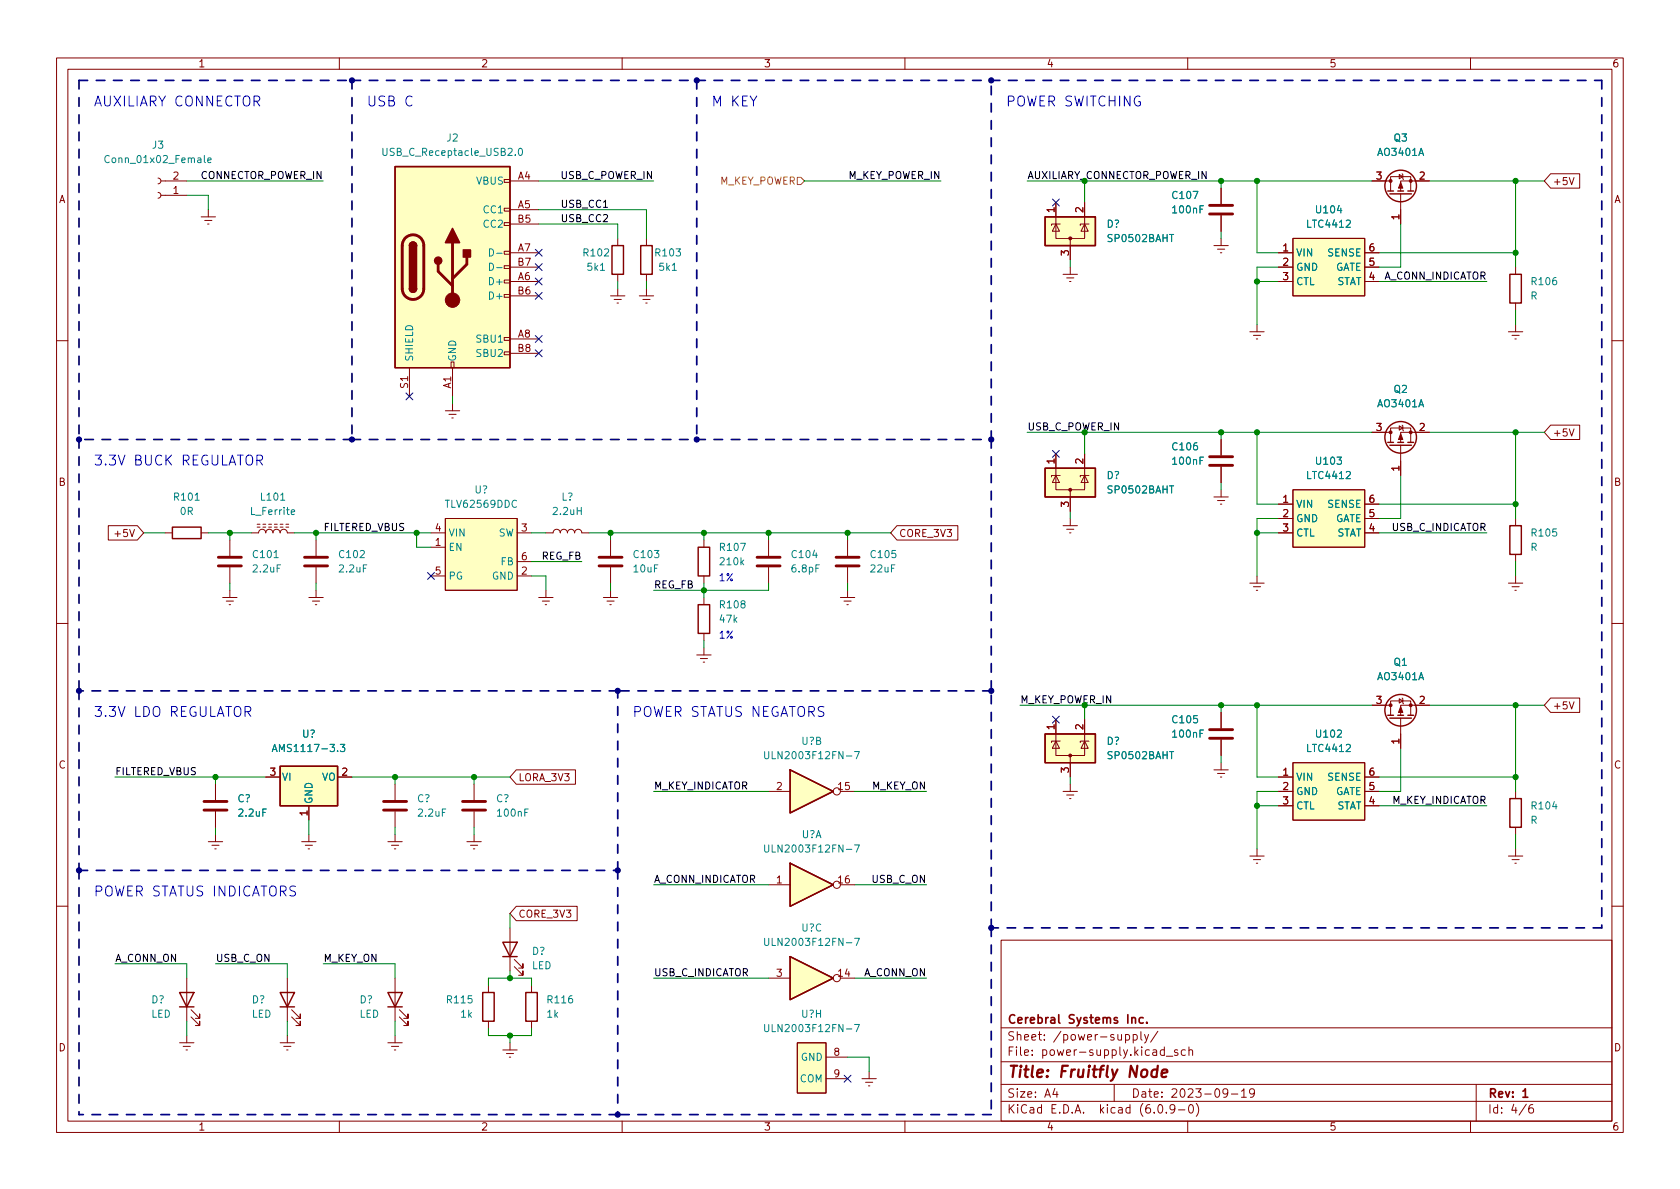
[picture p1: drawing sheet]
<svg xmlns="http://www.w3.org/2000/svg" width="297mm" height="210mm" viewBox="0 0 297 210" stroke-linecap="round" stroke-linejoin="round" font-family="sans-serif">
<g fill="none" stroke="#840000" stroke-width=".18">
<path d="M10 10.2h277v190.1h-277zM12 12.2h273v186.1h-273zM60 10.2v2M110 10.2v2M160 10.2v2M210 10.2v2M260 10.2v2M27.9 31.5l.4 .1 .1 .4-.1 .4-.4 .1M27.9 34l.4 .2 .1 .3-.1 .4-.4 .1M28.4 32h4.6M28.4 34.5h4.6M35.6 38.3h2.5"/>
<path d="M36.2 39h1.3M36.7 39.6h.3M36.8 37.1v1.2M89.2 39.4h1v.5h-1zM89.2 36.8h1v.5h-1zM89.2 31.7h1v.6h-1zM90.2 32h5M90.2 37.1h5M90.2 39.6h5M186.7 39.6v2.6h5.1v-2.6M186.7 39.6l.6 1.3h-1.2zM186.7 35.8v3.8"/>
<path d="M187.5 39.6h-1.6v.3M191.8 39.6l.6 1.3h-1.3zM191.8 35.8v3.8M192.5 39.6h-1.5v.3M215.9 33.3v2.8M215.9 38.1v2.8M242.6 32h3.3M245.9 33.8v-2.6h3.5v2.6M247.4 30.9l.6 .3-.6 .4zM247.6 34.3v5.3M247.9 30.7l.1 .2v.7l.2 .1M252.7 32h-5.1v1.8"/>
<path d="M274.2 30.7h5.1v2.6h-5.1l-1.2-1.3zM277.5 31.4l.4 1.3 .4-1.3M89.2 59.7h1v.5h-1zM89.2 52.1h1v.5h-1zM89.2 49.5h1v.5h-1zM89.2 47h1v.5h-1zM89.2 44.4h1v.6h-1zM90.2 52.3h5M90.2 49.8h5M90.2 44.7h5M90.2 59.9h5M90.2 47.2h5"/>
<path d="M107.9 52.3h2.6M108.6 53h1.3M109.1 53.6h.2M109.2 42.2v1.2M109.2 48.5v1.3M109.2 51v1.3M113 52.3h2.6M113.7 53h1.2M114.2 53.6h.2M114.3 42.2v1.2M114.3 48.5v1.3M114.3 51v1.3"/>
<path d="M188 48.5h2.5M188.6 49.1h1.3M189.1 49.8h.3M189.2 42.2v3.8M189.2 47.2v1.3M214.6 43.4h2.6M215.3 44.1h1.2M215.8 44.7h.2M215.9 42.2v1.2M221 58.7h2.5M221.6 59.3h1.3M222.1 59.9h.3"/>
<path d="M222.2 57.4v1.3M226.1 49.8h2.5M226.1 44.7h2.5M226.1 47.2h2.5M228.6 42.2h12.7v10.1h-12.7zM241.3 49.8h2.5M241.3 44.7h2.5M241.3 47.2h2.5M266.7 58.7h2.5M267.3 59.3h1.3M267.8 59.9h.3M268 47.2v1.3"/>
<path d="M268 53.6v1.3M268 57.4v1.3M10 60.2h2M72.4 65v5.1M78.7 72.6h2.6M79.4 73.3h1.2M79.8 64h.5v1h-.5zM79.9 73.9h.2M80 65v5.1M80 71.4v1.2M89.2 62.2h1v.5h-1zM90.2 62.5h5"/>
<path d="M215.9 77.7v2.8M242.6 76.4h3.3M245.9 78.2v-2.5h3.5v2.5M247.4 75.3l.6 .4-.6 .4zM247.6 78.7v5.4M247.9 75.2l.1 .1v.8l.2 .1M252.7 76.4h-5.1v1.8M274.2 75.2h5.1v2.5h-5.1l-1.2-1.3zM277.5 75.8l.4 1.3 .4-1.3M285 60.2h2M19.1 93h5.2l1.1 1.2-1.1 1.3h-5.2zM29.2 94.2h1.3"/>
<path d="M35.6 94.2h1.2M40.6 95.5v2.8M44.4 94.2h1.3a.64 .64 0 0 1 .7-.6 .64 .64 0 0 1 .6 .6 .64 .64 0 0 1 .6-.6 .64 .64 0 0 1 .7 .6 .64 .64 0 0 1 .6-.6 .64 .64 0 0 1 .6 .6 .64 .64 0 0 1 .7-.6 .64 .64 0 0 1 .6 .6h1.3M45.5 93.2h.5M45.5 92.7h.5M46.5 93.2h.5M46.5 92.7h.5M47.5 93.2h.5M47.5 92.7h.5M48.5 93.2h.5M48.5 92.7h.5M49.5 93.2h.5"/>
<path d="M49.5 92.7h.5M50.5 93.2h.6M50.5 92.7h.6M55.9 95.5v2.8M76.2 96.8h2.5M76.2 94.2h2.5M78.7 91.7h12.7v12.7h-12.7zM91.4 94.2h2.6M91.4 99.3h2.6M96.5 94.2h1.3a.64 .64 0 0 1 .6-.6 .64 .64 0 0 1 .7 .6 .64 .64 0 0 1 .6-.6 .64 .64 0 0 1 .6 .6 .64 .64 0 0 1 .7-.6 .64 .64 0 0 1 .6 .6 .64 .64 0 0 1 .6-.6 .64 .64 0 0 1 .7 .6h1.2M107.9 95.5v2.8M124.5 95.5v1.3"/>
<path d="M135.9 95.5v2.8M149.9 95.5v2.8M158.6 93h10.8v2.5h-10.8l-1.1-1.3zM186.7 84.1v2.5h5.1v-2.5M186.7 84.1l.6 1.2h-1.2zM186.7 80.3v3.8M187.5 84.1h-1.6v.2M188 93h2.5M188.6 93.6h1.3M189.1 94.2h.3M189.2 86.6v3.8M189.2 91.7v1.3"/>
<path d="M191.8 84.1l.6 1.2h-1.3zM191.8 80.3v3.8M192.5 84.1h-1.5v.2M214.6 87.9h2.6M215.3 88.5h1.2M215.8 89.1h.2M215.9 82.5v2.8M215.9 86.6v1.3M226.1 94.2h2.5M226.1 89.1h2.5M226.1 91.7h2.5M228.6 86.6h12.7v10.2h-12.7z"/>
<path d="M241.3 94.2h2.5M241.3 89.1h2.5M241.3 91.7h2.5M268 91.7v1.3M268 98v1.3M10 110.2h2M39.4 105.7h2.5M40 106.3h1.3M40.5 106.9h.3M40.6 100.3v2.8M40.6 104.4v1.3M54.6 105.7h2.5"/>
<path d="M55.2 106.3h1.3M55.8 106.9h.2M55.9 100.3v2.8M55.9 104.4v1.3M76.2 101.8h2.5M91.4 101.8h2.6M95.2 105.7h2.6M95.9 106.3h1.3M96.4 106.9h.2M96.5 104.4v1.3M106.7 105.7h2.5M107.3 106.3h1.3"/>
<path d="M107.8 106.9h.3M107.9 100.3v2.8M107.9 104.4v1.3M123.2 115.8h2.5M123.8 116.5h1.3M124.3 117.1h.3M124.5 101.8v1.3M124.5 105.7v1.2M124.5 112v1.3M124.5 114.5v1.3M135.9 100.3v2.8M148.6 105.7h2.5"/>
<path d="M149.2 106.3h1.3M149.7 106.9h.3M149.9 100.3v2.8M149.9 104.4v1.3M221 103.1h2.5M221.6 103.8h1.3M222.1 104.4h.3M222.2 101.8v1.3M266.7 103.1h2.5M267.3 103.8h1.3M267.8 104.4h.3M268 101.8v1.3"/>
<path d="M285 110.2h2M38.1 138.7v2.8M47 137.4h2.5M59.7 137.4h2.5M69.8 138.7v2.8M83.8 138.7v2.8M91.3 136.1h10.4v2.6h-10.4l-1.1-1.3zM135.9 139.9h3.8M148.6 139.9h2.5M186.7 131.1v2.5h5.1v-2.5M186.7 131.1l.6 1.2h-1.2zM186.7 127.2v3.9"/>
<path d="M187.5 131.1h-1.6v.2M188 139.9h2.5M189.2 133.6v3.8M189.2 138.7v1.2M191.8 131.1l.6 1.2h-1.3zM191.8 127.2v3.9M192.5 131.1h-1.5v.2M214.6 136.1h2.6M215.3 136.8h1.2M215.8 137.4h.2M215.9 126v2.8M215.9 130.8v2.8"/>
<path d="M215.9 134.9v1.2M226.1 137.4h2.5M226.1 139.9h2.5M228.6 134.9h12.7v10.1h-12.7zM241.3 137.4h2.5M241.3 139.9h2.5M242.6 124.7h3.3M245.9 126.5v-2.6h3.5v2.6M247.4 123.6l.6 .3-.6 .4zM247.6 127v5.3M247.9 123.4l.1 .2v.7l.2 .2M252.7 124.7h-5.1v1.8"/>
<path d="M268 139.9v1.3M274.2 123.4h5.1v2.6h-5.1l-1.2-1.3zM277.5 124.1l.4 1.3 .4-1.3M36.8 148.8h2.6M37.5 149.5h1.2M38 150.1h.2M38.1 143.5v2.8M38.1 147.6v1.2M53.3 148.8h2.6M54 149.5h1.2M54.5 150.1h.2M54.6 142.5v2.5"/>
<path d="M54.6 147.6v1.2M68.6 148.8h2.5M69.2 149.5h1.3M69.7 150.1h.3M69.8 143.5v2.8M69.8 147.6v1.2M82.5 148.8h2.6M83.2 149.5h1.3M83.7 150.1h.2M83.8 143.5v2.8M83.8 147.6v1.2M135.9 156.5h3.8"/>
<path d="M148.6 156.5h2.5M188.6 140.6h1.3M189.1 141.2h.3M221 151.4h2.5M221.6 152h1.3M222.1 152.6h.3M222.2 150.1v1.3M226.1 142.5h2.5M241.3 142.5h2.5M266.7 151.4h2.5M267.3 152h1.3M267.8 152.6h.3"/>
<path d="M268 146.3v1.3M268 150.1v1.3M10 160.2h2M33 173v7.6M33.8 179.8l1.5 1.6v-.8v.8h-.8M33.8 178.6l1.5 1.5v-.8v.8h-.8M50.8 173v7.6M51.6 179.8l1.5 1.6v-.8v.8h-.8M51.6 178.6l1.5 1.5v-.8v.8h-.8M69.8 173v7.6M70.6 179.8l1.5 1.6v-.8v.8h-.7M70.6 178.6l1.5 1.5v-.8v.8h-.7"/>
<path d="M86.4 174.2v1.3M90.2 164.1v7.6M90.9 170.9l1.6 1.6v-.8v.8h-.8M90.9 169.7l1.6 1.5v-.8v.8h-.8M91.3 160.3h10.7v2.5h-10.7l-1.1-1.3zM94 174.2v1.3M135.9 173h3.8M148.6 173h2.5M177 166.3h108v32h-108zM285 160.2h2M31.7 184.4h2.6M32.4 185h1.3"/>
<path d="M32.9 185.7h.2M33 183.1v1.3M49.5 184.4h2.6M50.2 185h1.2M50.7 185.7h.2M50.8 183.1v1.3M60 198.3v2M68.6 184.4h2.5M69.2 185h1.3M69.7 185.7h.3M69.8 183.1v1.3M86.4 180.6v1.3"/>
<path d="M88.9 185.7h2.5M89.5 186.3h1.3M90 186.9h.3M90.2 184.4v1.3M94 180.6v1.3M110 198.3v2M141 184.4h5v8.9h-5zM146 186.9h3.9M146 190.7h3.9M152.4 190.7h2.5M153 191.4h1.3M153.5 192h.3"/>
<path d="M153.7 189.5v1.2M160 198.3v2M177 194.8h108M177 191.8h108M177 187.8h108M177 181.8h108M186.5 192.5l-.4 1h1M186.9 193v1M197 191.8v3M199 183l.4-.1 .3 .3v.4l-.1 .3h-.6M199 182.9v1.5M200.4 183l.4-.1 .3 .3v.4l-.2 .3h-.5"/>
<path d="M200.4 182.9v1.5M201.7 182.4v1.3l.2 .2M202.4 182.9l.3 1M203.1 182.9l-.5 1.4-.2 .1M204.7 182.4l-1.3 1.9M204.9 195.4l.2-.1a.81 .81 0 0 1 .6 .7 .81 .81 0 0 1-.3 .8h-.2a.81 .81 0 0 1-.6-.6 .81 .81 0 0 1 .3-.8zM205.9 185.7l-.5-.1-.3 .3v.4l.2 .3h.6M205.9 185.1v1.5M206.2 196.7v.1M206.2 186.8h1.2M207.7 196l-.3 .3h-.3l-.2-.3 .1-.6 .4-.1 .2 .2a.99 .99 0 0 1-.3 1.3h-.3M208.2 185.7l-.3-.1-.3 .2 .1 .3 .5 .1v.4h-.6"/>
<path d="M208.4 196.3h1.1M209.6 185.7l-.5-.1-.2 .3v.4l.1 .3h.6M210 198.3v2M210.2 185.8l.2-.2 .4 .1 .1 .9M210.2 185.1v1.5M210.4 195.4l.1-.1a.81 .81 0 0 1 .6 .7 .81 .81 0 0 1-.3 .8h-.2a.81 .81 0 0 1-.5-.6 .81 .81 0 0 1 .3-.8zM211.5 195.1a1.72 1.72 0 0 1 0 2.3M217.1 193.2l-.3 .3h-.3l-.3-.3 .2-.6 .4-.1 .2 .2a.99 .99 0 0 1-.4 1.3h-.2M217.7 193.5h1.2M219.5 193l.4-.5v1.5M219.5 194h.9M221.8 193.2l-.3 .3-.4-.1-.2-.2 .2-.6 .4-.1 .2 .2a.99 .99 0 0 1-.3 1.3h-.3"/>
<path d="M260 198.3v2M261 191.8v6.5M269.9 195.3l-1.3 1.9M271 195.3a.6 .6 0 0 0-.7 .7v.5l.1 .3h.5l.2-.1 .1-.5-.2-.2-.4-.1-.3 .3"/>
<circle cx="148" cy="139.9" r=".63"/>
<circle cx="148" cy="156.5" r=".63"/>
<circle cx="148" cy="173" r=".63"/>
</g>
<path d="M200.1 180.1l.2-.2 .4 .1 .1 .9M202.1 180l-.4-.1-.3 .3v.4l.2 .3h.5M202.8 180.8v.1M269.3 193l.4-.5v1.5M269.3 194h.8" fill="none" stroke="#840000" stroke-width=".3"/>
<path d="M204.6 189.2a.66 .66 0 0 0-1 .3v.6l.1 .3 .2 .1 .6-.1M204.7 188.5l-.2 2M205.4 189.8l1-.2-.1-.4-.5-.1-.3 .3-.1 1 .2 .1 .6-.1" fill="none" stroke="#840000" stroke-width=".4"/>
<g fill="none" stroke="#840000" stroke-width=".51">
<path d="M213.9 37.8h4M213.9 36.3h4M71.7 42.1a1.91 1.91 0 0 1 2.1-.4 1.91 1.91 0 0 1 1.1 1.7v7.7a1.91 1.91 0 0 1-1.9 1.9 1.91 1.91 0 0 1-1.9-1.9v-7.8l.2-.7zM77.5 46.7v1.3l2.5 2.5M80 42.9v10.2M82.5 45.5v1.2l-2.5 2.6M38.6 98.5h4.1M53.8 98.5h4.1M105.9 98.5h4.1M133.9 98.5h4M147.8 98.5h4.1M213.9 82.3h4"/>
<path d="M213.9 80.8h4M38.6 100.1h4.1M53.8 100.1h4.1M105.9 100.1h4.1M133.9 100.1h4M147.8 100.1h4.1M213.9 130.6h4M213.9 129h4M36.1 143.3h4M36.1 141.7h4M67.8 143.3h4.1M67.8 141.7h4.1"/>
<path d="M81.8 143.3h4.1M81.8 141.7h4.1"/>
</g>
<g fill="none" stroke="#840000" stroke-width=".25">
<path d="M69.8 29.5h20.4v35.5h-20.4zM184.8 38.3h8.9v5.1h-8.9zM245.4 33.8h1M245.7 34.3h3.9M247.1 33.8h1.1M248.9 33.8h1M72.4 51a.64 .64 0 0 0 .6 .7 .64 .64 0 0 0 .7-.7M72.4 43.4a.64 .64 0 0 1 .6-.6 .64 .64 0 0 1 .7 .6M108.2 43.4h2v5.1h-2zM113.3 43.4h2v5.1h-2zM267 48.5h2v5.1h-2zM245.4 78.2h1"/>
<path d="M245.7 78.7h3.9M247.1 78.2h1.1M248.9 78.2h1M30.5 93.2h5.1v2h-5.1zM123.4 96.8h2.1v5h-2.1zM184.8 82.8h8.9v5.1h-8.9zM267 93h2v5h-2zM123.4 106.9h2.1v5.1h-2.1zM49.5 135.5h10.2v7h-10.2zM139.7 136.1l7.6 3.8-7.6 3.9zM184.8 129.8h8.9v5.1h-8.9zM245.4 126.5h1"/>
<path d="M245.7 127h3.9M247.1 126.5h1.1M248.9 126.5h1M139.7 152.6l7.6 3.9-7.6 3.8zM267 141.2h2v5.1h-2zM31.7 175.5h2.6l-1.3 2.5zM31.7 178h2.6M49.5 175.5h2.6l-1.3 2.5zM49.5 178h2.6M68.6 175.5h2.5l-1.3 2.5zM68.6 178h2.5M85.3 175.5h2.1v5.1h-2.1z"/>
<path d="M88.9 166.6h2.5l-1.2 2.6zM88.9 169.2h2.5M93 175.5h2v5.1h-2zM139.7 169.2l7.6 3.8-7.6 3.8z"/>
<circle cx="247.6" cy="32.9" r="2.79"/>
<circle cx="247.6" cy="77.3" r="2.79"/>
<circle cx="247.6" cy="125.6" r="2.79"/>
</g>
<g fill="#ffffc2" stroke="#ffffc2" stroke-width=".18">
<path d="M184.8 129.8h8.9v5.1h-8.9z"/>
<path d="M139.7 169.2l7.6 3.8-7.6 3.8z"/>
<path d="M228.6 134.9h12.7v10.1h-12.7z"/>
<path d="M141 184.4h5v8.9h-5z"/>
<path d="M49.5 135.5h10.2v7h-10.2z"/>
<path d="M78.7 91.7h12.7v12.7h-12.7z"/>
<path d="M69.8 29.5h20.4v35.5h-20.4z"/>
<path d="M184.8 38.3h8.9v5.1h-8.9z"/>
<path d="M228.6 42.2h12.7v10.1h-12.7z"/>
<path d="M139.7 152.6l7.6 3.9-7.6 3.8z"/>
<path d="M139.7 136.1l7.6 3.8-7.6 3.9z"/>
<path d="M184.8 82.8h8.9v5.1h-8.9z"/>
<path d="M228.6 86.6h12.7v10.2h-12.7z"/>
</g>
<g fill="#840000" stroke="#840000" stroke-width=".18">
<path d="M247.6 32.3l.4 1h-.7z"/>
<path d="M247.6 76.7l.4 1h-.7z"/>
<path d="M247.6 125l.4 1h-.7z"/>
<circle cx="189.2" cy="133.6" r=".25"/>
<circle cx="80" cy="53.1" r="1.27"/>
<circle cx="189.2" cy="42.2" r=".25"/>
<circle cx="249.4" cy="32" r=".25"/>
<circle cx="245.9" cy="32" r=".25"/>
<circle cx="189.2" cy="86.6" r=".25"/>
<circle cx="249.4" cy="76.4" r=".25"/>
<circle cx="245.9" cy="76.4" r=".25"/>
<circle cx="249.4" cy="124.7" r=".25"/>
<circle cx="245.9" cy="124.7" r=".25"/>
</g>
<g fill="none" stroke="#008484" stroke-width=".18">
<path d="M19.3 27.6a.6 .6 0 0 0-.8 .4 .6 .6 0 0 0 .6 .8l.2-.2M36.7 28.3l.6-.1v-.2l-.4-.1-.2 .2 .1 .6h.5M67.7 26.2v1.1l.2 .2h.3l.2-.2v-1.1M91.8 26.3l.2-.1a.68 .68 0 0 1 .4 .7 .68 .68 0 0 1-.4 .6l-.2-.1-.1-.4zM86.5 44a.64 .64 0 0 1 .8 .6 .64 .64 0 0 1-.8 .7zM86.5 46.5a.64 .64 0 0 1 .8 .7 .64 .64 0 0 1-.8 .6zM87.8 44.8h1M87.8 47.3h1M48.1 132.9l.5-1.3 .4 1.3M48.3 132.5h.6M60.2 131.6h.8l-.5 .5 .4 .1v.6l-.2 .1-.5-.1M135.2 132.9v1l.2 .3h.3l.2-.3v-1"/>
<path d="M151.1 132.9h.8l-.5 1.3M135.2 149.4v1l.2 .3h.3l.2-.3v-1M151.1 149.4h.8l-.5 1.3M135.2 165.9v1.1l.2 .2h.3l.2-.2v-1.1M151.1 165.9h.8l-.5 1.3M135.2 181.2v1l.2 .2h.3l.2-.2v-1M151.1 181.2h.8l-.5 1.2"/>
</g>
<g fill="#840000" stroke="#840000" stroke-width=".25">
<path d="M72.4 51h1.3a.64 .64 0 0 1-.7 .7 .64 .64 0 0 1-.6-.7z"/>
<path d="M72.4 43.4h1.3v7.6h-1.3z"/>
<path d="M72.6 43a.64 .64 0 0 1 .7-.2 .64 .64 0 0 1 .4 .6h-1.3z"/>
<path d="M80 40.4l1.3 2.5h-2.6z"/>
<path d="M81.9 44.2h1.3v1.3h-1.3z"/>
<circle cx="77.5" cy="46.1" r=".63"/>
</g>
<path d="M141 31.4h.6l.6 .6-.6 .6h-.6z" fill="none" stroke="#848400" stroke-width=".18"/>
<path d="M45.4 81.4h.7a.48 .48 0 0 0 .3-.5 .48 .48 0 0 0-.3-.4h-.7v1.7M45.8 81.4l.6 .8M43.3 125.9h.7a.48 .48 0 0 0 .4-.5 .48 .48 0 0 0-.4-.5h-.7v1.8M43.8 125.9l.5 .8" fill="none" stroke="#0000c2" stroke-width=".18"/>
<g fill="none" stroke="#000084" stroke-width=".3" stroke-dasharray="1.5 1.5">
<path d="M14 14.2v63.5M14 14.2h48.2M62.2 14.2v63.5M62.2 14.2h61M123.2 14.2h52.1M123.2 14.2v63.5M175.3 14.2h107.9M283.2 14.2v149.9M14 77.7v44.5M62.2 77.7h61M62.2 77.7h-48.2M123.2 77.7h52.1"/>
<path d="M175.3 77.7v44.5M175.3 77.7v-63.5M14 122.2v31.7M109.2 122.2h-95.2M175.3 122.2h-66.1M14 153.9v43.2M14 153.9h95.2M109.2 153.9v-31.7M109.2 153.9v43.2M175.3 164.1v-41.9M175.3 164.1v33M283.2 164.1h-107.9"/>
<path d="M109.2 197.1h-95.2M175.3 197.1h-66.1"/>
</g>
<g fill="none" stroke="#008400" stroke-width=".18">
<path d="M33 32h24.1M33 34.5h3.8v2.6M95.2 39.6h14v2.6M95.2 32h20.4M95.2 37.1h19.1v5.1M142.2 32h24.2M181.6 32h61M191.8 32v3.8M215.9 32v1.3M222.2 32v12.7h3.9M247.6 39.6v7.6h-3.8M252.7 32h20.3"/>
<path d="M268 32v15.2M109.2 49.8v1.2M114.3 49.8v1.2M189.2 46v1.2M215.9 40.9v1.3M222.2 49.8h3.9M226.1 47.2h-3.9v10.2M243.8 44.7h24.2M243.8 49.8h19.1M268 54.9v2.5M80 70.1v1.3M181.6 76.4h61"/>
<path d="M191.8 76.4v3.9M215.9 76.4v1.3M222.2 76.4v12.7h3.9M252.7 76.4h20.3M268 76.4v15.3M25.4 94.2h3.8M36.8 94.2h7.6M40.6 94.2v1.3M52.1 94.2h24.1M55.9 94.2v1.3M73.7 94.2v2.6h2.5M94 94.2h2.5"/>
<path d="M94 99.3h8.9M104.1 94.2h53.4M107.9 94.2v1.3M124.5 94.2v1.3M135.9 94.2v1.3M149.9 94.2v1.3M189.2 90.4v1.3M215.9 85.3v1.3M222.2 94.2h3.9M226.1 91.7h-3.9v10.1M243.8 94.2h19.1M243.8 89.1h24.2"/>
<path d="M247.6 84.1v7.6h-3.8M268 99.3v2.5M40.6 103.1v1.3M55.9 103.1v1.3M94 101.8h2.5v2.6M107.9 103.1v1.3M124.5 103.1v2.6M124.5 113.3v1.2M135.9 103.1v1.3h-20.3M149.9 103.1v1.3M20.3 137.4h26.7M38.1 137.4v1.3"/>
<path d="M62.2 137.4h28M69.8 137.4v1.3M83.8 137.4v1.3M115.6 139.9h20.3M151.1 139.9h12.7M180.3 124.7h62.3M189.2 137.4v1.3M191.8 124.7v2.5M215.9 124.7v1.3M215.9 133.6v1.3M222.2 124.7v12.7h3.9M226.1 139.9h-3.9v10.2"/>
<path d="M243.8 137.4h24.2M247.6 132.3v7.6h-3.8M252.7 124.7h20.3M268 124.7v15.2M38.1 146.3v1.3M54.6 145v2.6M69.8 146.3v1.3M83.8 146.3v1.3M115.6 156.5h20.3M151.1 156.5h12.7M222.2 142.5h3.9M243.8 142.5h19.1"/>
<path d="M268 147.6v2.5M20.3 170.4h12.7v2.6M38.1 170.4h12.7v2.6M57.1 170.4h12.7v2.6M86.4 174.2v-1.2h7.6v1.2M90.2 161.5v2.6M90.2 171.7v1.3M115.6 173h20.3M151.1 173h12.7M33 180.6v2.5M50.8 180.6v2.5M69.8 180.6v2.5"/>
<path d="M86.4 181.9v1.2h7.6v-1.2M90.2 183.1v1.3M149.9 186.9h3.8v2.6"/>
</g>
<g fill="none" stroke="#000084" stroke-width=".18">
<path d="M186.1 35.2l1.2 1.2M187.3 35.2l-1.2 1.2M94.6 44.1l1.3 1.2M94.6 51.7l1.3 1.2M94.6 59.3l1.3 1.2M94.6 49.2l1.3 1.2M94.6 46.6l1.3 1.2M95.9 44.1l-1.3 1.2M95.9 51.7l-1.3 1.2M95.9 59.3l-1.3 1.2M95.9 49.2l-1.3 1.2M95.9 46.6l-1.3 1.2"/>
<path d="M71.8 69.5l1.2 1.2M73 69.5l-1.2 1.2M94.6 61.9l1.3 1.2M95.9 61.9l-1.3 1.2M186.1 79.6l1.2 1.3M187.3 79.6l-1.2 1.3M75.6 101.2l1.2 1.3M76.8 101.2l-1.2 1.3M186.1 126.6l1.2 1.3M187.3 126.6l-1.2 1.3M149.3 190.1l1.2 1.3M150.5 190.1l-1.2 1.3"/>
</g>
<g fill="#008400" stroke="#008400" stroke-width=".18">
<circle cx="215.9" cy="124.7" r=".46"/>
<circle cx="222.2" cy="142.5" r=".46"/>
<circle cx="222.2" cy="124.7" r=".46"/>
<circle cx="222.2" cy="32" r=".46"/>
<circle cx="222.2" cy="49.8" r=".46"/>
<circle cx="268" cy="44.7" r=".46"/>
<circle cx="268" cy="32" r=".46"/>
<circle cx="215.9" cy="32" r=".46"/>
<circle cx="268" cy="137.4" r=".46"/>
<circle cx="268" cy="124.7" r=".46"/>
<circle cx="268" cy="89.1" r=".46"/>
<circle cx="268" cy="76.4" r=".46"/>
<circle cx="222.2" cy="76.4" r=".46"/>
<circle cx="222.2" cy="94.2" r=".46"/>
<circle cx="215.9" cy="76.4" r=".46"/>
<circle cx="124.5" cy="94.2" r=".46"/>
<circle cx="135.9" cy="94.2" r=".46"/>
<circle cx="124.5" cy="104.4" r=".46"/>
<circle cx="149.9" cy="94.2" r=".46"/>
<circle cx="38.1" cy="137.4" r=".46"/>
<circle cx="40.6" cy="94.2" r=".46"/>
<circle cx="107.9" cy="94.2" r=".46"/>
<circle cx="73.7" cy="94.2" r=".46"/>
<circle cx="55.9" cy="94.2" r=".46"/>
<circle cx="90.2" cy="173" r=".46"/>
<circle cx="90.2" cy="183.1" r=".46"/>
<circle cx="83.8" cy="137.4" r=".46"/>
<circle cx="69.8" cy="137.4" r=".46"/>
</g>
<g fill="#000084" stroke="#000084" stroke-width=".18">
<circle cx="175.3" cy="164.1" r=".46"/>
<circle cx="175.3" cy="122.2" r=".46"/>
<circle cx="175.3" cy="14.2" r=".46"/>
<circle cx="175.3" cy="77.7" r=".46"/>
<circle cx="109.2" cy="153.9" r=".46"/>
<circle cx="109.2" cy="122.2" r=".46"/>
<circle cx="123.2" cy="77.7" r=".46"/>
<circle cx="123.2" cy="14.2" r=".46"/>
<circle cx="14" cy="153.9" r=".46"/>
<circle cx="62.2" cy="77.7" r=".46"/>
<circle cx="14" cy="77.7" r=".46"/>
<circle cx="14" cy="122.2" r=".46"/>
<circle cx="62.2" cy="14.2" r=".46"/>
<circle cx="109.2" cy="197.1" r=".46"/>
</g>
<text font-size="2.8" fill="#840000" x="178" y="190.6">Title: Fruitfly Node</text>
<g font-size="2.4" fill="#0000c2">
<text x="16.5" y="18.8">AUXILIARY CONNECTOR</text>
<text x="64.8" y="18.8">USB C</text>
<text x="125.7" y="18.8">M KEY</text>
<text x="177.8" y="18.8">POWER SWITCHING</text>
<text x="16.5" y="82.3">3.3V BUCK REGULATOR</text>
<text x="16.5" y="126.8">3.3V LDO REGULATOR</text>
<text x="111.8" y="126.8">POWER STATUS NEGATORS</text>
<text x="16.5" y="158.5">POWER STATUS INDICATORS</text>
</g>
<g font-size="2.1" fill="#840000">
<text x="178" y="184">Sheet: /power-supply/</text>
<text x="178" y="181">Cerebral Systems Inc.</text>
<text x="178" y="186.7">File: power-supply.kicad_sch</text>
<text x="178" y="196.9">KiCad E.D.A. kicad (6.0.9-0)</text>
<text x="178" y="194.1">Size: A4</text>
<text x="200" y="194.1">Date: 2023-09-19</text>
<text x="263" y="194.1">Rev: 1</text>
<text x="263" y="196.9">Id: 4/6</text>
</g>
<g font-size="1.8" fill="#840000">
<text x="35" y="11.9">1</text>
<text x="85" y="11.9">2</text>
<text x="135" y="11.9">3</text>
<text x="185" y="11.9">4</text>
<text x="235" y="11.9">5</text>
<text x="285" y="11.9">6</text>
<text x="10.3" y="35.9">A</text>
<text x="30.6" y="34.3">1</text>
<text x="30.6" y="31.7">2</text>
<text x="91.6" y="31.7">A4</text>
<text x="243.3" y="31.7">3</text>
<text x="251" y="31.7">2</text>
<text x="274.5" y="32.7">+5V</text>
<text x="285.3" y="35.9">A</text>
<text x="91.6" y="36.8">A5</text>
<text x="91.6" y="39.4">B5</text>
<text x="186.4" y="37.6" transform="rotate(-90 186.4 37.6)">1</text>
<text x="191.5" y="37.6" transform="rotate(-90 191.5 37.6)">2</text>
<text x="247.4" y="38.8" transform="rotate(-90 247.4 38.8)">1</text>
<text x="91.6" y="44.4">A7</text>
<text x="91.6" y="47">B7</text>
<text x="189" y="45.2" transform="rotate(-90 189 45.2)">3</text>
<text x="226.8" y="44.4">1</text>
<text x="226.8" y="47">2</text>
<text x="242.1" y="47">5</text>
<text x="242.1" y="44.4">6</text>
<text x="91.6" y="49.5">A6</text>
<text x="91.6" y="52.1">B6</text>
<text x="226.8" y="49.5">3</text>
<text x="242.1" y="49.5">4</text>
<text x="91.6" y="59.7">A8</text>
<text x="91.6" y="62.2">B8</text>
<text x="72.1" y="68.6" transform="rotate(-90 72.1 68.6)">S1</text>
<text x="79.8" y="68.7" transform="rotate(-90 79.8 68.7)">A1</text>
<text x="243.3" y="76.2">3</text>
<text x="251" y="76.2">2</text>
<text x="274.5" y="77.2">+5V</text>
<text x="186.4" y="82" transform="rotate(-90 186.4 82)">1</text>
<text x="191.5" y="82" transform="rotate(-90 191.5 82)">2</text>
<text x="247.4" y="83.3" transform="rotate(-90 247.4 83.3)">1</text>
<text x="10.3" y="85.9">B</text>
<text x="189" y="89.6" transform="rotate(-90 189 89.6)">3</text>
<text x="226.8" y="88.9">1</text>
<text x="242.1" y="88.9">6</text>
<text x="285.3" y="85.9">B</text>
<text x="20.8" y="95">+5V</text>
<text x="77" y="94">4</text>
<text x="92.2" y="94">3</text>
<text x="158.9" y="95">CORE_3V3</text>
<text x="226.8" y="91.4">2</text>
<text x="226.8" y="94">3</text>
<text x="242.1" y="94">4</text>
<text x="242.1" y="91.4">5</text>
<text x="77" y="96.5">1</text>
<text x="77" y="101.6">5</text>
<text x="92.2" y="101.6">2</text>
<text x="92.2" y="99.1">6</text>
<text x="243.3" y="124.5">3</text>
<text x="251" y="124.5">2</text>
<text x="274.5" y="125.4">+5V</text>
<text x="186.4" y="129" transform="rotate(-90 186.4 129)">1</text>
<text x="191.5" y="129" transform="rotate(-90 191.5 129)">2</text>
<text x="247.4" y="131.6" transform="rotate(-90 247.4 131.6)">1</text>
<text x="10.3" y="135.9">C</text>
<text x="47.8" y="137.2">3</text>
<text x="60.5" y="137.2">2</text>
<text x="189" y="136.6" transform="rotate(-90 189 136.6)">3</text>
<text x="226.8" y="137.2">1</text>
<text x="242.1" y="137.2">6</text>
<text x="285.3" y="135.9">C</text>
<text x="91.6" y="138.1">LORA_3V3</text>
<text x="137.3" y="139.7">2</text>
<text x="148.2" y="139.7">15</text>
<text x="226.8" y="139.7">2</text>
<text x="226.8" y="142.2">3</text>
<text x="242.1" y="142.2">4</text>
<text x="242.1" y="139.7">5</text>
<text x="54.4" y="144.3" transform="rotate(-90 54.4 144.3)">1</text>
<text x="137.3" y="156.2">1</text>
<text x="148.2" y="156.2">16</text>
<text x="91.6" y="162.3">CORE_3V3</text>
<text x="137.3" y="172.7">3</text>
<text x="148.2" y="172.7">14</text>
<text x="10.3" y="185.9">D</text>
<text x="285.3" y="185.9">D</text>
<text x="147.5" y="186.7">8</text>
<text x="147.5" y="190.5">9</text>
<text x="35" y="199.9">1</text>
<text x="85" y="199.9">2</text>
<text x="135" y="199.9">3</text>
<text x="185" y="199.9">4</text>
<text x="235" y="199.9">5</text>
<text x="285" y="199.9">6</text>
</g>
<g font-size="1.8" fill="#008484">
<text x="19.2" y="28.8">Conn_01x02_Female</text>
<text x="27" y="26.3">J3</text>
<text x="68.3" y="27.6">USB_C_Receptacle_USB2.0</text>
<text x="79" y="25">J2</text>
<text x="243.7" y="27.6">AO3401A</text>
<text x="246.5" y="25">Q3</text>
<text x="84.2" y="32.6">VBUS</text>
<text x="207.4" y="35.2">C107</text>
<text x="85.6" y="37.7">CC1</text>
<text x="85.6" y="40.3">CC2</text>
<text x="195.7" y="40.3">D?</text>
<text x="207.5" y="37.7">100nF</text>
<text x="231.3" y="40.3">LTC4412</text>
<text x="232.8" y="37.7">U104</text>
<text x="103.3" y="45.3">R102</text>
<text x="103.9" y="47.9">5k1</text>
<text x="116" y="45.3">R103</text>
<text x="116.6" y="47.9">5k1</text>
<text x="196" y="42.8">SP0502BAHT</text>
<text x="229.1" y="45.3">VIN</text>
<text x="229.1" y="47.9">GND</text>
<text x="234.8" y="45.3">SENSE</text>
<text x="235.9" y="47.9">GATE</text>
<text x="86.8" y="50.4">D+</text>
<text x="86.8" y="53">D+</text>
<text x="229.1" y="50.4">CTL</text>
<text x="236.2" y="50.4">STAT</text>
<text x="270.6" y="53">R</text>
<text x="270.9" y="50.4">R106</text>
<text x="73" y="64" transform="rotate(-90 73 64)">SHIELD</text>
<text x="80.6" y="64" transform="rotate(-90 80.6 64)">GND</text>
<text x="84.4" y="60.6">SBU1</text>
<text x="84.4" y="63.1">SBU2</text>
<text x="246.5" y="69.5">Q2</text>
<text x="243.7" y="72">AO3401A</text>
<text x="207.4" y="79.6">C106</text>
<text x="207.5" y="82.2">100nF</text>
<text x="232.8" y="82.2">U103</text>
<text x="30.9" y="88.5">R101</text>
<text x="46.2" y="88.5">L101</text>
<text x="79" y="89.8">TLV62569DDC</text>
<text x="83.9" y="87.2">U?</text>
<text x="99.2" y="88.5">L?</text>
<text x="195.7" y="84.7">D?</text>
<text x="196" y="87.2">SP0502BAHT</text>
<text x="229.1" y="89.8">VIN</text>
<text x="231.3" y="84.7">LTC4412</text>
<text x="234.8" y="89.8">SENSE</text>
<text x="31.9" y="91.1">0R</text>
<text x="44.5" y="91.1">L_Ferrite</text>
<text x="79.2" y="94.9">VIN</text>
<text x="88.1" y="94.9">SW</text>
<text x="97.9" y="91.1">2.2uH</text>
<text x="229.1" y="92.3">GND</text>
<text x="229.1" y="94.9">CTL</text>
<text x="235.9" y="92.3">GATE</text>
<text x="236.2" y="94.9">STAT</text>
<text x="270.9" y="94.9">R105</text>
<text x="44.9" y="101.2">2.2uF</text>
<text x="44.9" y="98.7">C101</text>
<text x="60.1" y="101.2">2.2uF</text>
<text x="60.1" y="98.7">C102</text>
<text x="79.2" y="97.4">EN</text>
<text x="88.6" y="99.9">FB</text>
<text x="112.1" y="101.2">10uF</text>
<text x="112.2" y="98.7">C103</text>
<text x="127.4" y="97.4">R107</text>
<text x="127.4" y="99.9">210k</text>
<text x="140.1" y="101.2">6.8pF</text>
<text x="140.1" y="98.7">C104</text>
<text x="154" y="101.2">22uF</text>
<text x="154.1" y="98.7">C105</text>
<text x="270.6" y="97.4">R</text>
<text x="79.2" y="102.5">PG</text>
<text x="87" y="102.5">GND</text>
<text x="127.4" y="107.6">R108</text>
<text x="127.3" y="110.1">47k</text>
<text x="246.5" y="117.7">Q1</text>
<text x="243.7" y="120.3">AO3401A</text>
<text x="53.4" y="130.4">U?</text>
<text x="141.7" y="131.7">U?B</text>
<text x="195.7" y="131.7">D?</text>
<text x="207.4" y="127.9">C105</text>
<text x="207.5" y="130.4">100nF</text>
<text x="232.8" y="130.4">U102</text>
<text x="49.2" y="133">AMS1117-3.3</text>
<text x="136.2" y="134.2">ULN2003F12FN-7</text>
<text x="196" y="134.2">SP0502BAHT</text>
<text x="231.3" y="133">LTC4412</text>
<text x="42" y="141.9">C?</text>
<text x="49.8" y="138">VI</text>
<text x="55.2" y="142.2" transform="rotate(-90 55.2 142.2)">GND</text>
<text x="56.9" y="138">VO</text>
<text x="73.7" y="141.9">C?</text>
<text x="87.7" y="141.9">C?</text>
<text x="229.1" y="138">VIN</text>
<text x="229.1" y="140.6">GND</text>
<text x="229.1" y="143.1">CTL</text>
<text x="234.8" y="138">SENSE</text>
<text x="235.9" y="140.6">GATE</text>
<text x="236.2" y="143.1">STAT</text>
<text x="270.9" y="143.1">R104</text>
<text x="42.3" y="144.4">2.2uF</text>
<text x="74.1" y="144.4">2.2uF</text>
<text x="88.1" y="144.4">100nF</text>
<text x="141.7" y="148.2">U?A</text>
<text x="270.6" y="145.7">R</text>
<text x="136.2" y="150.7">ULN2003F12FN-7</text>
<text x="136.2" y="167.3">ULN2003F12FN-7</text>
<text x="141.7" y="164.7">U?C</text>
<text x="94" y="171.4">LED</text>
<text x="94.1" y="168.8">D?</text>
<text x="26.7" y="180">LED</text>
<text x="26.7" y="177.4">D?</text>
<text x="44.5" y="180">LED</text>
<text x="44.5" y="177.4">D?</text>
<text x="63.5" y="180">LED</text>
<text x="63.6" y="177.4">D?</text>
<text x="79.2" y="177.4">R115</text>
<text x="81.5" y="180">1k</text>
<text x="96.7" y="180">1k</text>
<text x="96.9" y="177.4">R116</text>
<text x="141.7" y="180">U?H</text>
<text x="136.2" y="182.5">ULN2003F12FN-7</text>
<text x="141.4" y="191.4">COM</text>
<text x="141.6" y="187.6">GND</text>
</g>
<g font-size="1.8">
<text x="35.3" y="31.6">CONNECTOR_POWER_IN</text>
<text x="99.2" y="31.6">USB_C_POWER_IN</text>
<text x="149.9" y="31.6">M_KEY_POWER_IN</text>
<text x="99.1" y="39.3">USB_CC2</text>
<text x="99.1" y="36.7">USB_CC1</text>
<text x="244.6" y="49.4">A_CONN_INDICATOR</text>
<text x="57.1" y="93.9">FILTERED_VBUS</text>
<text x="246.1" y="93.9">USB_C_INDICATOR</text>
<text x="95.7" y="99">REG_FB</text>
<text x="115.6" y="104">REG_FB</text>
<text x="20.3" y="137.1">FILTERED_VBUS</text>
<text x="115.6" y="139.6">M_KEY_INDICATOR</text>
<text x="154.1" y="139.6">M_KEY_ON</text>
<text x="246" y="142.1">M_KEY_INDICATOR</text>
<text x="115.6" y="156.1">A_CONN_INDICATOR</text>
<text x="154.2" y="156.1">USB_C_ON</text>
<text x="20.3" y="170.1">A_CONN_ON</text>
<text x="38.1" y="170.1">USB_C_ON</text>
<text x="57.1" y="170.1">M_KEY_ON</text>
<text x="115.6" y="172.6">USB_C_INDICATOR</text>
<text x="152.7" y="172.6">A_CONN_ON</text>
</g>
<text font-size="1.8" fill="#848400" x="127" y="32.6">M_KEY_POWER</text>
<g font-size="1.8" fill="#008400">
<text x="181.6" y="31.6">AUXILIARY_CONNECTOR_POWER_IN</text>
<text x="181.6" y="76.1">USB_C_POWER_IN</text>
<text x="180.3" y="124.4">M_KEY_POWER_IN</text>
</g>
<g font-size="1.8" fill="#0000c2">
<text x="127" y="102.8">1%</text>
<text x="127" y="112.9">1%</text>
</g>
</svg>
